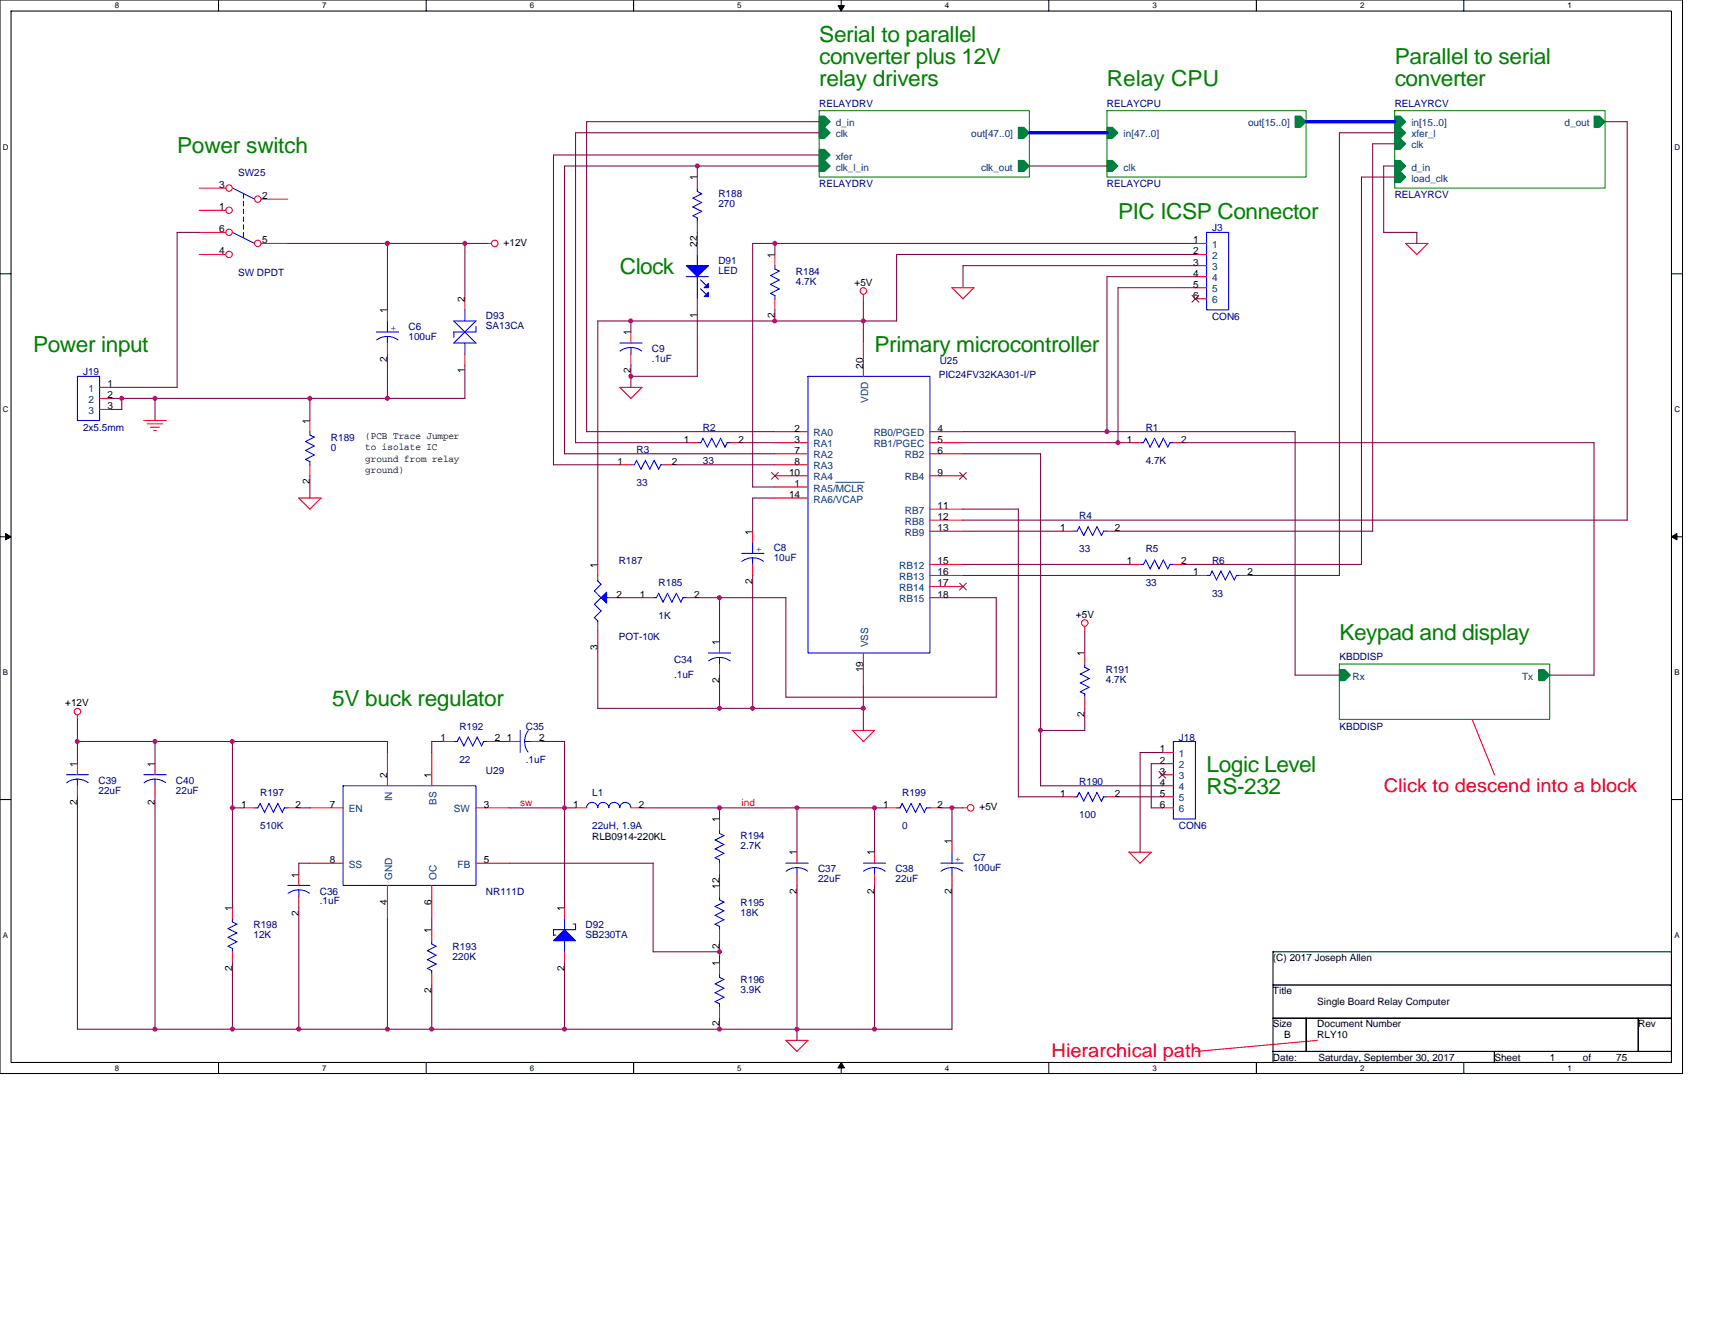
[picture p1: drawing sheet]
<svg xmlns="http://www.w3.org/2000/svg" width="279mm" height="216mm" viewBox="0 0 279 216" stroke-linecap="round" stroke-linejoin="round" font-family="sans-serif">
<path d="M0 0h274.1v174.9h-274.1zM1.8 1.8h270.5v171.3h-270.5z" fill="none" stroke="#000" stroke-width=".17"/>
<g fill="#fff">
<path d="M18.7 .2h.7v1.4h-.7z"/>
<path d="M18.7 173.3h.7v1.5h-.7z"/>
</g>
<path d="M35.6 0v1.8M35.6 173.1v1.8" fill="none" stroke="#000" stroke-width=".17"/>
<g fill="#fff">
<path d="M52.5 .2h.7v1.4h-.7z"/>
<path d="M52.5 173.3h.7v1.5h-.7z"/>
</g>
<path d="M69.4 0v1.8M69.4 173.1v1.8" fill="none" stroke="#000" stroke-width=".17"/>
<g fill="#fff">
<path d="M86.3 .2h.7v1.4h-.7z"/>
<path d="M86.3 173.3h.7v1.5h-.7z"/>
</g>
<path d="M103.2 0v1.8M103.2 173.1v1.8" fill="none" stroke="#000" stroke-width=".17"/>
<g fill="#fff">
<path d="M120.1 .2h.7v1.4h-.7z"/>
<path d="M120.1 173.3h.7v1.5h-.7z"/>
</g>
<path d="M137.1 0v1.8M137.1 173.1v1.8" fill="none" stroke="#000" stroke-width=".17"/>
<path d="M136.5 .9h1.1l-.5 .9zM137.1 173.1l.5 .9h-1.1z" fill="#000" stroke="#000" stroke-width=".16"/>
<g fill="#fff">
<path d="M153.9 .2h.8v1.4h-.8z"/>
<path d="M153.9 173.3h.8v1.5h-.8z"/>
</g>
<path d="M170.9 0v1.8M170.9 173.1v1.8" fill="none" stroke="#000" stroke-width=".17"/>
<g fill="#fff">
<path d="M187.7 .2h.8v1.4h-.8z"/>
<path d="M187.7 173.3h.8v1.5h-.8z"/>
</g>
<path d="M204.7 0v1.8M204.7 173.1v1.8" fill="none" stroke="#000" stroke-width=".17"/>
<g fill="#fff">
<path d="M221.6 .2h.7v1.4h-.7z"/>
<path d="M221.6 173.3h.7v1.5h-.7z"/>
</g>
<path d="M238.5 0v1.8M238.5 173.1v1.8" fill="none" stroke="#000" stroke-width=".17"/>
<g fill="#fff">
<path d="M255.4 .2h.7v1.4h-.7z"/>
<path d="M255.4 173.3h.7v1.5h-.7z"/>
<path d="M.5 23.2h.9v1.4h-.9z"/>
<path d="M272.8 23.2h.9v1.4h-.9z"/>
<path d="M.5 66h.9v1.5h-.9z"/>
<path d="M272.8 66h.9v1.5h-.9z"/>
</g>
<path d="M0 44.6h1.8M272.3 44.6h1.8" fill="none" stroke="#000" stroke-width=".17"/>
<g fill="#fff">
<path d="M.5 108.9h.8v1.4h-.8z"/>
<path d="M272.8 108.9h.8v1.4h-.8z"/>
</g>
<path d="M0 87.5h1.8M272.3 87.5h1.8" fill="none" stroke="#000" stroke-width=".17"/>
<path d="M.9 86.9l.9 .6-.9 .5zM272.3 87.5l.9-.6v1.1z" fill="#000" stroke="#000" stroke-width=".16"/>
<g fill="#fff">
<path d="M.5 151.7h.8v1.4h-.8z"/>
<path d="M272.8 151.7h.8v1.4h-.8z"/>
</g>
<path d="M0 130.3h1.8M272.3 130.3h1.8M207.4 155.1h64.9v5.4h-64.9zM207.4 160.5h64.9v5.4h-64.9zM207.4 165.9h5.4v5.4h-5.4zM207.4 171.3h36.1v1.8h-36.1zM212.8 165.9h54.1v5.4h-54.1zM243.5 171.3h28.8v1.8h-28.8zM266.9 165.9h5.4v5.4h-5.4z" fill="none" stroke="#000" stroke-width=".17"/>
<g fill="none" stroke="#f00" stroke-width=".17">
<path d="M32.4 30.6h4.4M32.4 34.3h4.4M32.4 37.9h4.4M42.5 39.7h4.4M42.5 32.4h4.4M79.3 39.7h.8M113.6 28.9v1.7M113.6 36.1v1.8M113.6 39.7v1.8M194.8 39.7h1.8M229 39.6l1.8 1.9M229 39.7h3.7"/>
<path d="M232.6 39.7l-1.8 1.8M32.4 41.5h4.4M63.1 50.5v1.8M63.1 55.9v1.8M75.7 48.7v1.8M75.7 57.7v1.8M102.8 54.1v1.8M102.8 57.7v1.8M113.6 48.7v1.8M126.2 41.5v1.8M126.2 48.7v1.8M140.7 55.9v5.4"/>
<path d="M140.7 48v.7M155.1 46.9l1.8 1.8M155.1 46.9h3.6M158.7 46.9l-1.8 1.8M194.8 46.9h1.8M194.8 41.5h1.8M194.8 43.3h1.8M194.8 45.1h1.8M194.8 48.7h1.8M16.2 63.1h1.8M16.2 64.9h1.8M16.2 66.7h1.8"/>
<path d="M23.4 68.5h3.7M24 69.1h2.5M24.5 69.6h1.5M25.1 70.1h.3M50.5 68.5v1.8M50.5 75.7v1.8M101 63.1l1.8 1.8M101 63.1h3.6l-1.8 1.8M101 75.7h1.8M108.2 75.7h1.8M111.8 72.1h1.8M119 72.1h1.8"/>
<path d="M126.2 72.1h5.4M126.2 75.7h5.4M126.2 70.3h5.4M126.2 73.9h5.4M126.2 77.5h5.4M126.2 79.4h5.4M151.5 72.1h5.4M151.5 70.3h5.4M151.5 73.9h5.4M151.5 77.5h5.4M183.9 72.1h1.8M191.2 72.1h1.8"/>
<path d="M48.7 81.1l1.8 1.9 1.8-1.8M48.7 81.2h3.6M97.4 92v1.8M99.2 97.4h1.8M104.6 97.4h1.8M111.8 97.4h1.8M122.6 86.6v1.8M122.6 92v1.8M126.2 81.2h5.4M151.5 86.6h5.4M151.5 92h5.4M151.5 93.8h5.4"/>
<path d="M151.5 97.4h5.4M151.5 83h5.4M151.5 84.8h5.4M151.5 95.6h5.4M173.1 86.6h1.8M180.3 86.6h1.8M183.9 92h1.8M191.2 92h1.8M194.8 93.8h1.8M202 93.8h1.8M12.6 116.5v.7M97.4 102.8v1.8"/>
<path d="M117.2 104.6v1.8M117.2 108.2v1.8M140.7 106.4v5.4M142.5 119l-1.9 1.8M142.5 119h-3.6l1.8 1.8M176.7 102.1v.7M176.7 106.4v1.8M176.7 113.6v1.8M239.8 117.2l3.7 9.1M12.6 124.4v1.8M12.6 128v1.8M25.3 124.4v1.8"/>
<path d="M25.3 128v1.8M39.7 131.6h1.8M46.9 131.6h1.8M50.5 131.6h5.4M63.1 122.6v5.4M70.3 122.6v5.4M72.1 120.8h1.8M77.5 131.6h5.5M79.4 120.8h1.8M83 120.8h1.8M86.6 120.8h1.8M93.8 131.6h1.8"/>
<path d="M102.8 131.6h1.8M117.2 133.5v1.8M129.8 138.9v1.8M142.5 138.9v1.8M144.3 131.6h1.8M151.5 131.6h1.8M155.1 137.1v1.8M156.9 131.6h.7M173.1 129.8h1.8M180.3 129.8h1.8M187.6 138.9l-1.9 1.8M187.6 138.9h-3.7l1.8 1.8"/>
<path d="M189.4 131.6h1.8M189.4 122.6h1.8M189.4 124.4h1.8M189.4 126.2h1.8M189.4 128h1.8M189.4 129.8h1.8M37.9 147.9v1.8M37.9 155.1v1.8M48.7 142.5v1.8M48.7 146.1v1.8M50.5 140.7h5.4M63.1 144.3v5.4"/>
<path d="M70.3 144.3v5.4M70.3 151.5v1.8M70.3 158.7v1.8M77.5 140.7h5.5M92 147.9v1.8M92 155.1v1.8M117.2 140.7v1.8M117.2 144.3v1.8M117.2 151.5v1.8M117.2 156.9v1.8M129.8 142.5v1.8M142.5 142.5v1.8"/>
<path d="M155.1 142.5v1.8M117.2 164.1v1.8M128 169.5l1.8 1.8M128 169.5h3.7M131.6 169.5l-1.8 1.8M214.6 169.5l-19.9 1.8"/>
<circle cx="37.3" cy="30.6" r=".52"/>
<circle cx="37.3" cy="34.3" r=".52"/>
<circle cx="37.3" cy="37.9" r=".52"/>
<circle cx="42" cy="32.4" r=".52"/>
<circle cx="42" cy="39.7" r=".52"/>
<circle cx="80.6" cy="39.7" r=".53"/>
<circle cx="37.3" cy="41.5" r=".52"/>
<circle cx="140.7" cy="47.4" r=".53"/>
<circle cx="12.6" cy="115.9" r=".53"/>
<circle cx="176.7" cy="101.5" r=".53"/>
<circle cx="158.1" cy="131.6" r=".53"/>
</g>
<path d="M133.5 18h34.2v10.9h-34.2zM180.3 18h32.5v10.9h-32.5zM227.2 18h34.3v12.6h-34.3zM218.2 108.2h34.3v9h-34.3z" fill="none" stroke="#008000" stroke-width=".17"/>
<g fill="#008040" stroke="#008040" stroke-width=".17">
<path d="M218.2 109.1h.9l.9 .9-.9 .9h-.9z" fill-rule="evenodd"/>
<path d="M250.7 109.1h.9l.9 .9-.9 .9h-.9z" fill-rule="evenodd"/>
<path d="M180.3 20.7h.9l.9 .9-.9 .9h-.9z" fill-rule="evenodd"/>
<path d="M211 18.9h.9l.9 .9-.9 .9h-.9z" fill-rule="evenodd"/>
<path d="M180.3 26.1h.9l.9 1-.9 .8h-.9z" fill-rule="evenodd"/>
<path d="M165.9 20.7h.9l.9 .9-.9 .9h-.9z" fill-rule="evenodd"/>
<path d="M133.5 18.9h.8l1 .9-1 .9h-.8z" fill-rule="evenodd"/>
<path d="M133.5 20.7h.8l1 .9-1 .9h-.8z" fill-rule="evenodd"/>
<path d="M133.5 24.3h.8l1 1-1 .8h-.8z" fill-rule="evenodd"/>
<path d="M165.9 26.1h.9l.9 1-.9 .8h-.9z" fill-rule="evenodd"/>
<path d="M133.5 26.1h.8l1 1-1 .8h-.8z" fill-rule="evenodd"/>
<path d="M227.2 18.9h.9l.9 .9-.9 .9h-.9z" fill-rule="evenodd"/>
<path d="M227.2 22.5h.9l.9 .9-.9 .9h-.9z" fill-rule="evenodd"/>
<path d="M227.2 26.1h.9l.9 1-.9 .8h-.9z" fill-rule="evenodd"/>
<path d="M259.7 18.9h.9l.9 .9-.9 .9h-.9z" fill-rule="evenodd"/>
<path d="M227.2 27.9h.9l.9 1-.9 .9h-.9z" fill-rule="evenodd"/>
<path d="M227.2 20.7h.9l.9 .9-.9 .9h-.9z" fill-rule="evenodd"/>
</g>
<g fill="none" stroke="#00f" stroke-width=".17">
<path d="M37.8 30.6l3.7 1.8M37.8 37.8l3.7 1.9M39.7 31.6v.7M39.7 32.8v.8M39.7 34.1v.7M39.7 35.3v.8M39.7 36.6v.7M39.7 37.9v.7M112.9 32.3l1.4 .7M112.9 33.7l1.4 .8-1.4 .7M112.9 35.2l.7 .3M113.6 30.6v.6"/>
<path d="M113.6 31.2l.7 .4-1.4 .7M113.6 35.5v.6M114.3 33l-1.4 .7M196.6 37.9h3.6v12.6h-3.6zM61.3 54.1h3.6M61.4 55.4a2.95 2.95 0 0 1 3.5 0M63.1 52.3v1.8M63.1 54.8v1.1M73.9 52.3l3.6 3.6h-3.6l3.6-3.6zM75.7 50.5v1.8M75.7 55.9v1.8M77.5 53.2l.1 .9h-3.7v.9"/>
<path d="M101 55.9h3.6M102.8 56.6v1.1M104.5 57.2l-1-.5-.8-.1-1 .2-.7 .4M111.8 45.1h3.6M113.6 41.5v1.8M113.6 45.1v3.6M114.1 45.6l1 .9M114.1 47.1l1 .9M125.5 44.9l1.5 .7M125.5 46.3l1.5 .8M125.5 47.8l.8 .4M126.2 43.3v.5l.8 .4"/>
<path d="M126.2 48.2v.5M127 44.2l-1.5 .7M127 45.6l-1.5 .8M127 47.1l-1.5 .7M12.6 61.3h3.6v7.2h-3.6zM49.8 71.9l1.4 .8M49.8 73.4l1.4 .7M49.8 74.8l.7 .4M50.5 75.2v.6M50.5 70.3v.6l.7 .3M51.2 71.2l-1.5 .8M51.2 72.7l-1.5 .7"/>
<path d="M51.2 74.1l-1.5 .8M102.8 75.7h.6M103.7 75l.7 1.5M103.7 75l-.4 .7M105.1 75l.8 1.5M105.2 75l-.8 1.5M106.6 75l.7 1.5M106.6 75l-.7 1.5M107.7 75.7h.5M107.7 75.7l-.4 .8M113.6 72.1h.6l.3-.7 .8 1.5M117.4 71.4l.7 1.5 .4-.8h.5"/>
<path d="M117.4 71.4l-.7 1.5-.7-1.5-.8 1.5M131.6 61.3h19.9v45.1h-19.9zM185.7 72.1h.6l.4-.7 .7 1.5M188.1 71.4l-.7 1.5M189.5 71.4l.8 1.5M189.5 71.4l-.7 1.5-.7-1.5M191.2 72.1h-.6l-.4 .8M96.8 96.3l1.1 1.1M96.8 98.5l1.1 1.1M97.4 93.8v.9l.5 .5M97.9 95.2l-1.1 1.1M97.9 97.4l-1.1 1.1"/>
<path d="M97.9 99.5l-1.1 1.1M98.8 97.4h.4M107.3 96.7l.7 1.4M107.3 96.6l-.3 .8h-.6M108 98.1l.8-1.5 .7 1.5M109.5 98.1l.7-1.5 .7 1.5M111.3 97.4h.5M111.3 97.4l-.4 .7M120.8 90.2h3.7M122.6 88.4v1.8M122.6 90.9v1.1M124.4 91.5l-1-.5-.8-.1-1.1 .2-.6 .4"/>
<path d="M174.9 86.6h.6M175.9 85.8l-.4 .8M177.3 85.8l.7 1.5M177.3 85.8l-.7 1.5-.8-1.5M178 87.3l.7-1.5 .8 1.5M179.8 86.6h.6M179.8 86.5l-.4 .8M185.7 92h.6l.4-.8 .7 1.5M188.1 91.2l-.7 1.5M189.5 91.2l.8 1.5M189.5 91.2l-.7 1.5-.7-1.5M191.2 92h-.6l-.4 .7"/>
<path d="M196.6 93.8h.5M197.5 93l-.4 .8M198.9 93l.7 1.5M198.9 93l-.7 1.5-.7-1.5M200.4 93l.7 1.5M200.4 93l-.8 1.5M202 93.8h-.6l-.3 .7M84.8 119v3.6M86.1 119l-.4 .7-.2 1.1 .1 .8 .4 1M96.8 100.6l.6 .6M97.4 101.2v1.6M115.4 106.4h3.6"/>
<path d="M115.4 107.7a2.99 2.99 0 0 1 3.6 0M117.2 107.1v1.1M176 109.8l1.5 .8M176 111.3l1.5 .7-1.5 .7M176 112.7l.7 .4M176.7 108.2v.6l.8 .3-1.5 .7M176.7 113.1v.5M177.4 110.6l-1.4 .7M10.8 126.2h3.6M12.6 127v1.1M14.4 127.5l-1-.5h-.8l-1.1 .2-.6 .4M23.4 126.2h3.7"/>
<path d="M25.3 127v1.1M27 127.5a2.94 2.94 0 0 0-3.5 .1M42.4 130.9l.7 1.5M42.4 130.9l-.4 .7h-.5M43.1 132.4l.7-1.5 .8 1.5M45.3 130.9l.7 1.5 .4-.8M45.3 130.9l-.8 1.5M46.3 131.6h.6M55.9 128h21.6v16.3h-21.6zM74.8 120.1l.8 1.5M74.9 120.1l-.4 .7h-.6M76.3 120.1l.7 1.5"/>
<path d="M76.3 120.1l-.7 1.4M77.7 120.1l.8 1.5M77.7 120.1l-.7 1.4M79.4 120.8h-.6l-.4 .7M85.5 120.8h1.1M102.8 131.6a.9 .9 0 0 0-.9-.9 .9 .9 0 0 0-.9 .9 .9 .9 0 0 0-.9-.9 .9 .9 0 0 0-.9 .9 .9 .9 0 0 0-.9-.9 .9 .9 0 0 0-.9 .9 .91 .91 0 0 0-.9-.9 .91 .91 0 0 0-.9 .9M116.5 136.9l1.5 .7-1.5 .7M116.5 138.3l1.5 .8-1.5 .7 .7 .3M117.2 135.3v.5l.8 .4-1.5 .7M146.1 131.6h.5l.4-.7 .7 1.5M148.4 130.9l-.7 1.5M149.9 130.9l.7 1.5"/>
<path d="M149.9 130.9l-.7 1.5-.8-1.5M150.9 131.6h.6M151 131.6l-.4 .8M155.1 138.9v1.8M174.9 129.8h.6M175.8 129.1l.8 1.5M175.9 129.1l-.4 .7M177.3 129.1l.7 1.5M177.3 129.1l-.7 1.5M178 130.6l.7-1.5 .8 1.5M179.8 129.8h.6M179.8 129.8l-.4 .8"/>
<path d="M191.2 120.8h3.6v12.7h-3.6zM37.1 152.7l1.5 .8M37.1 154.2l.8 .4M37.9 149.7v.5M37.9 154.5v.6M37.9 150.2l.7 .4M38.6 150.6l-1.5 .7 1.5 .7M38.6 152l-1.5 .8M38.6 153.5l-1.5 .7M46.9 144.3h3.6M48.7 145v1.1M50.4 145.6l-1-.5-.8-.1-1 .2-.7 .4"/>
<path d="M69.6 154.9l1.5 .8M69.6 156.4l1.5 .7-1.5 .7M69.6 157.8l.8 .4M70.3 158.2v.5M70.3 153.3v.5l.8 .4M71.1 154.2l-1.5 .7M71.1 155.6l-1.5 .8M90.2 152.4h.4M92 149.6v1.9M92 153.3v1.8M93.4 150.6h.4v.9M93.8 151.5h-3.6v.9"/>
<path d="M116.5 147.7l1.5 .7M116.5 150.6l.7 .4M117.2 146.1v.5l.8 .4-1.5 .7M117.2 158.7v.6l.8 .3-1.5 .7M117.2 140.1v.6M117.2 150.9v.6M117.9 148.4l-1.4 .8 1.5 .7M117.9 149.9l-1.4 .7M128 140.7h3.7M129.8 141.4v1.1M131.6 141.9l-1-.4-.8-.1-1.1 .2-.6 .4M140.7 140.7h3.6"/>
<path d="M140.7 142a2.93 2.93 0 0 1 3.5 0M142.5 141.4v1.1M153.3 140.7h3.6M153.3 142l1-.5 .8-.1 1.1 .2 .6 .4M155.1 141.4v1.1M116.5 160.3l1.5 .8-1.5 .7 1.5 .7M117.2 163.6v.5M117.9 162.5l-1.4 .7 .7 .4"/>
</g>
<path d="M194.2 48.1l1.1 1.2M195.3 48.1l-1.1 1.2M125.7 77l1.1 1.1M126.8 77l-1.1 1.1M156.3 77l1.2 1.1M157.4 77l-1.1 1.1M156.3 95l1.2 1.1M157.4 95l-1.1 1.1M188.8 125.7l1.1 1.1M189.9 125.7l-1.1 1.1" fill="none" stroke="#804000" stroke-width=".16"/>
<g fill="#00f" stroke="#00f" stroke-width=".17">
<path d="M98.8 96.5v1.8l-.9-.9z" fill-rule="evenodd"/>
<path d="M111.8 43.3h3.6l-1.8 1.8z" fill-rule="evenodd"/>
<path d="M115.4 46.2v.7h-.7z" fill-rule="evenodd"/>
<path d="M114.7 48.3l.7-.7v.7z" fill-rule="evenodd"/>
<path d="M92 151.5l1.8 1.8h-3.6z" fill-rule="evenodd"/>
</g>
<path d="M136.2 78.6h4.6" fill="none" stroke="#004080" stroke-width=".16"/>
<path d="M212.8 19.8h14.4M167.7 21.6h12.7" fill="none" stroke="#00f" stroke-width=".53"/>
<g fill="none" stroke="#800040" stroke-width=".17">
<path d="M133.5 19.8h-37.9v50.6l30.7-.1M261.5 19.8h3.6v65h-108.2M32.5 37.9h-3.6v25.2M46.9 39.7h32.5M63.1 39.7v10.8M75.7 39.7v9M113.6 27.1v1.8M113.6 37.9v1.8M126.2 39.7v1.8M133.5 27.1h-41.5v46.9M133.5 21.6h-39.7v50.6M133.5 25.3h-43.3v50.5"/>
<path d="M167.7 27.1h12.7M194.8 39.7h-72.2v39.7M227.2 28.9h-5.4v63.1M227.2 27.1h-1.8v10.8h5.4M227.2 23.4h-3.6v63.2M227.2 21.6h-9v72.2M230.8 37.9v1.8M63.1 57.7v7.2M75.7 59.5v5.4M102.8 52.3v1.8M102.8 59.5v3.6M113.6 50.5v10.8"/>
<path d="M126.2 50.5v1.8M140.7 48.7v7.2M146.1 52.3h-48.7v39.7M194.8 46.9h-12.7v25.3M194.8 45.1h-14.5v25.3M194.8 41.5h-48.7v10.8M194.8 43.3h-37.9v3.6M18 63.1h10.9M18 64.9h57.8M18 66.7h1.9M19.8 64.9v1.8M25.3 64.9v3.6"/>
<path d="M50.5 64.9v3.6M50.5 77.5v3.7M90.2 75.7h10.8M92 73.9h34.3M93.8 72.1h18M102.8 61.3h10.8M110 75.7h16.3M120.8 72.1h5.5M122.6 79.4h3.7M156.9 72.1h27.1M156.9 73.9h12.6M156.9 70.3h54.1"/>
<path d="M169.5 73.9v54.1h19.9M193 72.1h66.7M211 70.3v39.7h7.2M259.7 72.1v37.9M101 97.4h3.6M113.6 97.4h14.5l-.1 16.2M117.2 97.4v7.2M122.6 93.8v21.6M126.3 81.2h-3.7v5.4M156.9 83h9M156.9 86.6h16.2M156.9 92h27.1"/>
<path d="M156.9 93.8h37.9M156.9 97.4h5.4M162.3 97.4v16.2M165.9 83v46.8h7.2M182.1 86.6h41.5M193 92h28.8M203.8 93.8h14.4M12.6 117.2v7.3M97.4 104.6v10.8h43.3M117.2 110v5.4M128 113.6h34.3M140.7 111.8v7.2"/>
<path d="M169.5 119h7.2M176.7 102.8v3.6M176.7 115.4v3.6M252.5 110h7.2M12.6 120.8h50.5v1.8M12.6 129.8v37.9h142.5v-23.4M25.3 120.8v3.7M25.3 129.8v37.9M37.9 120.8v27.1M37.9 131.6h1.8M48.7 131.6h1.8M72.2 120.8h-1.9v1.8"/>
<path d="M81.2 120.8h1.8M83 131.6h10.8M88.4 120.8h3.6M92 120.8v27.1M104.6 131.6h39.7M117.2 131.6v1.9M129.8 131.6v7.3M142.5 131.6v7.3M153.3 131.6h3.6M155.1 131.6v5.5M182.1 129.8h7.3M187.6 131.6h1.8"/>
<path d="M189.4 124.4h-1.8v7.3M189.4 122.6h-3.7v16.3M37.9 156.9v10.8M48.7 147.9v19.8M50.5 140.7h-1.8v1.8M63.1 149.7v18M70.3 149.7v1.8M83 140.7h23.4v14.4h10.8M92 156.9v10.8M117.2 142.5v1.8M117.2 153.3v3.6M129.8 144.3v25.2"/>
<path d="M142.5 144.3v23.4M70.3 160.5v7.2M117.2 165.9v1.8"/>
</g>
<g fill="#f0f" stroke="#f0f" stroke-width=".17">
<circle cx="113.6" cy="27" r=".35"/>
<circle cx="63.1" cy="39.7" r=".35"/>
<circle cx="126.2" cy="39.7" r=".35"/>
<circle cx="102.8" cy="52.3" r=".35"/>
<circle cx="19.8" cy="64.9" r=".35"/>
<circle cx="182.1" cy="72.1" r=".35"/>
<circle cx="117.2" cy="97.4" r=".35"/>
<circle cx="12.6" cy="120.8" r=".35"/>
<circle cx="25.2" cy="120.8" r=".35"/>
<circle cx="117.2" cy="131.6" r=".35"/>
<circle cx="37.9" cy="120.8" r=".35"/>
<circle cx="37.9" cy="131.6" r=".35"/>
<circle cx="92" cy="131.6" r=".35"/>
<circle cx="117.2" cy="155.1" r=".35"/>
<circle cx="155.1" cy="131.6" r=".35"/>
<circle cx="169.5" cy="119" r=".35"/>
<circle cx="180.3" cy="70.3" r=".35"/>
<circle cx="75.7" cy="39.7" r=".35"/>
<circle cx="126.2" cy="52.3" r=".35"/>
<circle cx="140.6" cy="52.3" r=".35"/>
<circle cx="25.2" cy="64.9" r=".35"/>
<circle cx="50.5" cy="64.9" r=".35"/>
<circle cx="63.1" cy="64.9" r=".35"/>
<circle cx="129.8" cy="131.6" r=".35"/>
<circle cx="142.5" cy="131.6" r=".35"/>
<circle cx="48.7" cy="167.7" r=".35"/>
<circle cx="102.8" cy="61.3" r=".35"/>
<circle cx="70.3" cy="167.7" r=".35"/>
<circle cx="117.2" cy="167.7" r=".35"/>
<circle cx="140.6" cy="115.4" r=".35"/>
<circle cx="63.1" cy="167.7" r=".35"/>
<circle cx="122.6" cy="115.4" r=".35"/>
<circle cx="37.9" cy="167.7" r=".35"/>
<circle cx="25.2" cy="167.7" r=".35"/>
<circle cx="117.2" cy="115.4" r=".35"/>
<circle cx="129.8" cy="167.7" r=".35"/>
<circle cx="92" cy="167.7" r=".35"/>
<circle cx="142.5" cy="167.7" r=".35"/>
</g>
<g font-size="3.6" fill="#008000">
<text x="133.5" y="6.8">Serial to parallel</text>
<text x="133.5" y="10.4">converter plus 12V</text>
<text x="227.2" y="10.4">Parallel to serial</text>
<text x="133.5" y="14">relay drivers</text>
<text x="180.3" y="14">Relay CPU</text>
<text x="227.2" y="14">converter</text>
<text x="28.9" y="24.8">Power switch</text>
<text x="182.1" y="35.7">PIC ICSP Connector</text>
<text x="101" y="44.7">Clock</text>
<text x="5.4" y="57.3">Power input</text>
<text x="142.5" y="57.3">Primary microcontroller</text>
<text x="218.2" y="104.2">Keypad and display</text>
<text x="54.1" y="115">5V buck regulator</text>
<text x="196.6" y="125.8">Logic Level</text>
<text x="196.6" y="129.4">RS-232</text>
</g>
<g font-size="3.1" fill="#f00">
<text x="225.4" y="129">Click to descend into a block</text>
<text x="171.3" y="172.3">Hierarchical path</text>
</g>
<g font-size="1.6" fill="#000080">
<text x="133.5" y="17.4">RELAYDRV</text>
<text x="180.3" y="17.4">RELAYCPU</text>
<text x="227.2" y="17.4">RELAYRCV</text>
<text x="38.8" y="28.7">SW25</text>
<text x="117" y="32.1">R188</text>
<text x="117" y="33.8">270</text>
<text x="133.5" y="30.5">RELAYDRV</text>
<text x="180.3" y="30.5">RELAYCPU</text>
<text x="227.2" y="32.3">RELAYRCV</text>
<text x="197.5" y="37.7">J3</text>
<text x="38.8" y="44.9">SW DPDT</text>
<text x="117" y="42.9">D91</text>
<text x="117" y="44.6">LED</text>
<text x="129.7" y="44.8">R184</text>
<text x="129.7" y="46.4">4.7K</text>
<text x="66.5" y="53.8">C6</text>
<text x="79.2" y="52">D93</text>
<text x="79.2" y="53.6">SA13CA</text>
<text x="197.5" y="52.2">CON6</text>
<text x="66.5" y="55.4">100uF</text>
<text x="106.2" y="57.4">C9</text>
<text x="106.2" y="59">.1uF</text>
<text x="153.1" y="59.4">U25</text>
<text x="13.5" y="61.2">J19</text>
<text x="152.9" y="61.5">PIC24FV32KA301-I/P</text>
<text x="13.5" y="70.2">2x5.5mm</text>
<text x="53.9" y="71.8">R189</text>
<text x="114.5" y="70.2">R2</text>
<text x="186.6" y="70.2">R1</text>
<text x="53.9" y="73.4">0</text>
<text x="103.7" y="73.8">R3</text>
<text x="114.5" y="75.6">33</text>
<text x="186.6" y="75.6">4.7K</text>
<text x="103.7" y="79.2">33</text>
<text x="126" y="89.9">C8</text>
<text x="175.8" y="84.6">R4</text>
<text x="100.8" y="91.8">R187</text>
<text x="107.3" y="95.4">R185</text>
<text x="126" y="91.5">10uF</text>
<text x="175.8" y="90">33</text>
<text x="186.6" y="90">R5</text>
<text x="186.6" y="95.4">33</text>
<text x="197.5" y="91.8">R6</text>
<text x="107.3" y="100.8">1K</text>
<text x="197.5" y="97.2">33</text>
<text x="100.8" y="104.3">POT-10K</text>
<text x="218.2" y="107.5">KBDDISP</text>
<text x="109.8" y="108.1">C34</text>
<text x="109.8" y="110.4">.1uF</text>
<text x="180.1" y="109.7">R191</text>
<text x="180.1" y="111.3">4.7K</text>
<text x="74.8" y="118.9">R192</text>
<text x="85.7" y="118.9">C35</text>
<text x="218.2" y="118.9">KBDDISP</text>
<text x="74.8" y="124.3">22</text>
<text x="85.7" y="124.3">.1uF</text>
<text x="192.1" y="120.7">J18</text>
<text x="16" y="127.7">C39</text>
<text x="16" y="129.3">22uF</text>
<text x="28.7" y="127.7">C40</text>
<text x="28.7" y="129.3">22uF</text>
<text x="42.4" y="129.7">R197</text>
<text x="79.2" y="126.1">U29</text>
<text x="96.5" y="129.7">L1</text>
<text x="147" y="129.7">R199</text>
<text x="175.8" y="127.9">R190</text>
<text x="42.4" y="135.1">510K</text>
<text x="96.5" y="135.1">22uH, 1.9A</text>
<text x="120.6" y="136.7">R194</text>
<text x="147" y="135.1">0</text>
<text x="175.8" y="133.3">100</text>
<text x="192.1" y="135.1">CON6</text>
<text x="120.6" y="138.3">2.7K</text>
<text x="133.3" y="142.1">C37</text>
<text x="133.3" y="143.8">22uF</text>
<text x="145.9" y="142.1">C38</text>
<text x="145.9" y="143.8">22uF</text>
<text x="158.5" y="140.3">C7</text>
<text x="158.5" y="142">100uF</text>
<text x="52.1" y="145.8">C36</text>
<text x="52.1" y="147.4">.1uF</text>
<text x="79.2" y="145.8">NR111D</text>
<text x="120.6" y="147.6">R195</text>
<text x="120.6" y="149.2">18K</text>
<text x="41.3" y="151.2">R198</text>
<text x="41.3" y="152.8">12K</text>
<text x="73.7" y="154.8">R193</text>
<text x="95.4" y="151.2">D92</text>
<text x="95.4" y="152.8">SB230TA</text>
<text x="73.7" y="156.4">220K</text>
<text x="120.6" y="160.2">R196</text>
<text x="120.6" y="161.8">3.9K</text>
</g>
<g font-size="1.6" fill="#004080">
<text x="136.1" y="20.6">d_in</text>
<text x="136.1" y="22.4">clk</text>
<text x="158.2" y="22.4">out[47..0]</text>
<text x="183" y="22.4">in[47..0]</text>
<text x="203.3" y="20.6">out[15..0]</text>
<text x="229.9" y="20.6">in[15..0]</text>
<text x="229.9" y="22.4">xfer_l</text>
<text x="254.9" y="20.6">d_out</text>
<text x="136.1" y="26">xfer</text>
<text x="136.1" y="27.8">clk_l_in</text>
<text x="159.8" y="27.8">clk_out</text>
<text x="183" y="27.8">clk</text>
<text x="229.9" y="24.2">clk</text>
<text x="229.9" y="27.8">d_in</text>
<text x="229.9" y="29.6">load_clk</text>
<text x="197.5" y="40.4">1</text>
<text x="197.5" y="42.2">2</text>
<text x="197.5" y="44">3</text>
<text x="197.5" y="45.8">4</text>
<text x="197.5" y="47.6">5</text>
<text x="197.5" y="49.4">6</text>
<text x="14.4" y="63.9">1</text>
<text x="14.4" y="65.7">2</text>
<text x="141.4" y="65.7" transform="rotate(-90 141.4 65.7)">VDD</text>
<text x="14.4" y="67.5">3</text>
<text x="132.5" y="71.1">RA0</text>
<text x="142.3" y="71.1">RB0/PGED</text>
<text x="132.5" y="72.9">RA1</text>
<text x="132.5" y="74.7">RA2</text>
<text x="132.5" y="76.5">RA3</text>
<text x="142.3" y="72.9">RB1/PGEC</text>
<text x="147.4" y="74.7">RB2</text>
<text x="132.5" y="78.3">RA4</text>
<text x="132.5" y="81.9">RA6/VCAP</text>
<text x="132.5" y="80.1">RA5/MCLR</text>
<text x="147.4" y="78.3">RB4</text>
<text x="147.4" y="83.7">RB7</text>
<text x="147.4" y="85.5">RB8</text>
<text x="147.4" y="87.3">RB9</text>
<text x="146.5" y="92.7">RB12</text>
<text x="146.5" y="94.5">RB13</text>
<text x="146.5" y="98.1">RB15</text>
<text x="146.5" y="96.3">RB14</text>
<text x="141.4" y="105.5" transform="rotate(-90 141.4 105.5)">VSS</text>
<text x="220.4" y="110.8">Rx</text>
<text x="248" y="110.8">Tx</text>
<text x="192.1" y="123.4">1</text>
<text x="192.1" y="125.2">2</text>
<text x="63.9" y="130.6" transform="rotate(-90 63.9 130.6)">IN</text>
<text x="71.1" y="131.1" transform="rotate(-90 71.1 131.1)">BS</text>
<text x="192.1" y="127">3</text>
<text x="192.1" y="128.8">4</text>
<text x="192.1" y="130.6">5</text>
<text x="56.8" y="132.4">EN</text>
<text x="73.9" y="132.4">SW</text>
<text x="192.1" y="132.4">6</text>
<text x="56.8" y="141.4">SS</text>
<text x="63.9" y="143.4" transform="rotate(-90 63.9 143.4)">GND</text>
<text x="71.1" y="143.4" transform="rotate(-90 71.1 143.4)">OC</text>
<text x="74.5" y="141.4">FB</text>
</g>
<g font-size="1.6">
<text x="113.6" y="29.4" transform="rotate(-90 113.6 29.4)">1</text>
<text x="35.7" y="30.6">3</text>
<text x="35.7" y="34.2">1</text>
<text x="42.7" y="32.4">2</text>
<text x="35.7" y="37.8">6</text>
<text x="35.7" y="41.4">4</text>
<text x="42.7" y="39.6">5</text>
<text x="82" y="40.1">+12V</text>
<text x="113.6" y="40.2" transform="rotate(-90 113.6 40.2)">22</text>
<text x="194.4" y="39.6">1</text>
<text x="194.4" y="41.4">2</text>
<text x="126.2" y="42" transform="rotate(-90 126.2 42)">1</text>
<text x="139.2" y="46.6">+5V</text>
<text x="194.4" y="43.3">3</text>
<text x="194.4" y="45.1">4</text>
<text x="194.4" y="46.9">5</text>
<text x="63.1" y="51" transform="rotate(-90 63.1 51)">1</text>
<text x="75.7" y="49.2" transform="rotate(-90 75.7 49.2)">2</text>
<text x="113.6" y="51.8" transform="rotate(-90 113.6 51.8)">1</text>
<text x="126.2" y="51.8" transform="rotate(-90 126.2 51.8)">2</text>
<text x="194.4" y="48.7">6</text>
<text x="63.1" y="59.1" transform="rotate(-90 63.1 59.1)">2</text>
<text x="102.8" y="54.6" transform="rotate(-90 102.8 54.6)">1</text>
<text x="17.5" y="63.1">1</text>
<text x="17.5" y="64.9">2</text>
<text x="75.7" y="60.9" transform="rotate(-90 75.7 60.9)">1</text>
<text x="102.8" y="60.9" transform="rotate(-90 102.8 60.9)">2</text>
<text x="140.6" y="60" transform="rotate(-90 140.6 60)">20</text>
<text x="17.5" y="66.7">3</text>
<text x="50.5" y="69.1" transform="rotate(-90 50.5 69.1)">1</text>
<text x="59.5" y="71.6">(PCB Trace Jumper</text>
<text x="129.5" y="70.3">2</text>
<text x="152.8" y="70.3">4</text>
<text x="59.5" y="75.2">ground from relay</text>
<text x="59.5" y="77">ground)</text>
<text x="59.5" y="73.4">to isolate IC</text>
<text x="100.6" y="75.7">1</text>
<text x="109.5" y="75.7">2</text>
<text x="111.4" y="72.1">1</text>
<text x="120.3" y="72.1">2</text>
<text x="128.5" y="77.5">10</text>
<text x="129.5" y="72.1">3</text>
<text x="129.5" y="73.9">7</text>
<text x="129.5" y="75.7">8</text>
<text x="152.8" y="73.9">6</text>
<text x="152.8" y="77.5">9</text>
<text x="152.8" y="72.1">5</text>
<text x="183.6" y="72.1">1</text>
<text x="192.4" y="72.1">2</text>
<text x="50.5" y="78.9" transform="rotate(-90 50.5 78.9)">2</text>
<text x="128.5" y="81.1">14</text>
<text x="129.5" y="79.3">1</text>
<text x="152.8" y="82.9">11</text>
<text x="122.6" y="87.1" transform="rotate(-90 122.6 87.1)">1</text>
<text x="152.8" y="84.7">12</text>
<text x="152.8" y="86.5">13</text>
<text x="172.7" y="86.5">1</text>
<text x="181.6" y="86.5">2</text>
<text x="97.4" y="92.5" transform="rotate(-90 97.4 92.5)">1</text>
<text x="122.6" y="95.1" transform="rotate(-90 122.6 95.1)">2</text>
<text x="152.8" y="91.9">15</text>
<text x="152.8" y="93.7">16</text>
<text x="152.8" y="95.5">17</text>
<text x="183.6" y="91.9">1</text>
<text x="192.4" y="91.9">2</text>
<text x="194.4" y="93.7">1</text>
<text x="203.2" y="93.7">2</text>
<text x="100.5" y="97.4">2</text>
<text x="104.2" y="97.4">1</text>
<text x="113.1" y="97.4">2</text>
<text x="152.8" y="97.4">18</text>
<text x="175.3" y="100.7">+5V</text>
<text x="97.4" y="105.9" transform="rotate(-90 97.4 105.9)">3</text>
<text x="117.2" y="105.1" transform="rotate(-90 117.2 105.1)">1</text>
<text x="176.7" y="106.9" transform="rotate(-90 176.7 106.9)">1</text>
<text x="117.2" y="111.4" transform="rotate(-90 117.2 111.4)">2</text>
<text x="140.6" y="109.6" transform="rotate(-90 140.6 109.6)">19</text>
<text x="10.6" y="115.1">+12V</text>
<text x="176.7" y="116.8" transform="rotate(-90 176.7 116.8)">2</text>
<text x="12.6" y="125" transform="rotate(-90 12.6 125)">1</text>
<text x="25.2" y="125" transform="rotate(-90 25.2 125)">1</text>
<text x="71.8" y="120.8">1</text>
<text x="80.6" y="120.8">2</text>
<text x="82.6" y="120.8">1</text>
<text x="87.8" y="120.8">2</text>
<text x="189" y="122.6">1</text>
<text x="189" y="124.4">2</text>
<text x="12.6" y="131.2" transform="rotate(-90 12.6 131.2)">2</text>
<text x="25.2" y="131.2" transform="rotate(-90 25.2 131.2)">2</text>
<text x="39.3" y="131.6">1</text>
<text x="48.2" y="131.6">2</text>
<text x="53.7" y="131.6">7</text>
<text x="63.1" y="126.8" transform="rotate(-90 63.1 126.8)">2</text>
<text x="70.3" y="126.8" transform="rotate(-90 70.3 126.8)">1</text>
<text x="78.8" y="131.6">3</text>
<text x="93.4" y="131.6">1</text>
<text x="104.1" y="131.6">2</text>
<text x="143.9" y="131.6">1</text>
<text x="152.8" y="131.6">2</text>
<text x="172.7" y="129.8">1</text>
<text x="181.6" y="129.8">2</text>
<text x="189" y="126.2">3</text>
<text x="189" y="128">4</text>
<text x="189" y="129.8">5</text>
<text x="189" y="131.6">6</text>
<text x="96.5" y="136.9">RLB0914-220KL</text>
<text x="117.2" y="134" transform="rotate(-90 117.2 134)">1</text>
<text x="155.1" y="137.6" transform="rotate(-90 155.1 137.6)">1</text>
<text x="159.6" y="132">+5V</text>
<text x="48.7" y="143" transform="rotate(-90 48.7 143)">1</text>
<text x="53.7" y="140.6">8</text>
<text x="78.8" y="140.6">5</text>
<text x="129.8" y="139.4" transform="rotate(-90 129.8 139.4)">1</text>
<text x="142.5" y="139.4" transform="rotate(-90 142.5 139.4)">1</text>
<text x="37.8" y="148.4" transform="rotate(-90 37.8 148.4)">1</text>
<text x="48.7" y="149.2" transform="rotate(-90 48.7 149.2)">2</text>
<text x="63.1" y="147.4" transform="rotate(-90 63.1 147.4)">4</text>
<text x="70.3" y="147.4" transform="rotate(-90 70.3 147.4)">6</text>
<text x="91.9" y="148.4" transform="rotate(-90 91.9 148.4)">1</text>
<text x="117.2" y="144.8" transform="rotate(-90 117.2 144.8)">12</text>
<text x="129.8" y="145.6" transform="rotate(-90 129.8 145.6)">2</text>
<text x="142.5" y="145.6" transform="rotate(-90 142.5 145.6)">2</text>
<text x="155.1" y="145.6" transform="rotate(-90 155.1 145.6)">2</text>
<text x="70.3" y="152" transform="rotate(-90 70.3 152)">1</text>
<text x="117.2" y="154.6" transform="rotate(-90 117.2 154.6)">2</text>
<text x="37.8" y="158.2" transform="rotate(-90 37.8 158.2)">2</text>
<text x="70.3" y="161.8" transform="rotate(-90 70.3 161.8)">2</text>
<text x="91.9" y="158.2" transform="rotate(-90 91.9 158.2)">2</text>
<text x="117.2" y="157.4" transform="rotate(-90 117.2 157.4)">1</text>
<text x="207.4" y="156.6">(C) 2017 Joseph Allen</text>
<text x="207.4" y="162">Title</text>
<text x="117.2" y="167.3" transform="rotate(-90 117.2 167.3)">2</text>
<text x="207.4" y="167.4">Size</text>
<text x="214.6" y="167.4">Document Number</text>
<text x="214.6" y="163.8">Single Board Relay Computer</text>
<text x="266.9" y="167.4">Rev</text>
<text x="207.4" y="172.8">Date:</text>
<text x="209.2" y="169.2">B</text>
<text x="214.6" y="169.2">RLY10</text>
<text x="214.8" y="172.8">Saturday, September 30, 2017</text>
<text x="243.5" y="172.8">Sheet</text>
<text x="252.5" y="172.8">1</text>
<text x="257.9" y="172.8">of</text>
<text x="263.3" y="172.8">75</text>
</g>
<g font-size="1.6" fill="#00f">
<text x="63.6" y="53.9">+</text>
<text x="123.2" y="90">+</text>
<text x="155.6" y="140.5">+</text>
</g>
<g font-size="1.6" fill="#f00">
<text x="84.8" y="131.3">sw</text>
<text x="120.8" y="131.3">ind</text>
</g>
<g font-size="1.3">
<text x="18.7" y="1.4">8</text>
<text x="52.5" y="1.4">7</text>
<text x="86.3" y="1.4">6</text>
<text x="120.1" y="1.4">5</text>
<text x="153.9" y="1.4">4</text>
<text x="187.7" y="1.4">3</text>
<text x="221.6" y="1.4">2</text>
<text x="255.4" y="1.4">1</text>
<text x=".5" y="24.4">D</text>
<text x="272.8" y="24.4">D</text>
<text x=".5" y="67.2">C</text>
<text x="272.8" y="67.2">C</text>
<text x=".5" y="110">B</text>
<text x="272.8" y="110">B</text>
<text x=".5" y="152.8">A</text>
<text x="272.8" y="152.8">A</text>
<text x="18.7" y="174.5">8</text>
<text x="52.5" y="174.5">7</text>
<text x="86.3" y="174.5">6</text>
<text x="120.1" y="174.5">5</text>
<text x="153.9" y="174.5">4</text>
<text x="187.7" y="174.5">3</text>
<text x="221.6" y="174.5">2</text>
<text x="255.4" y="174.5">1</text>
</g>
</svg>
